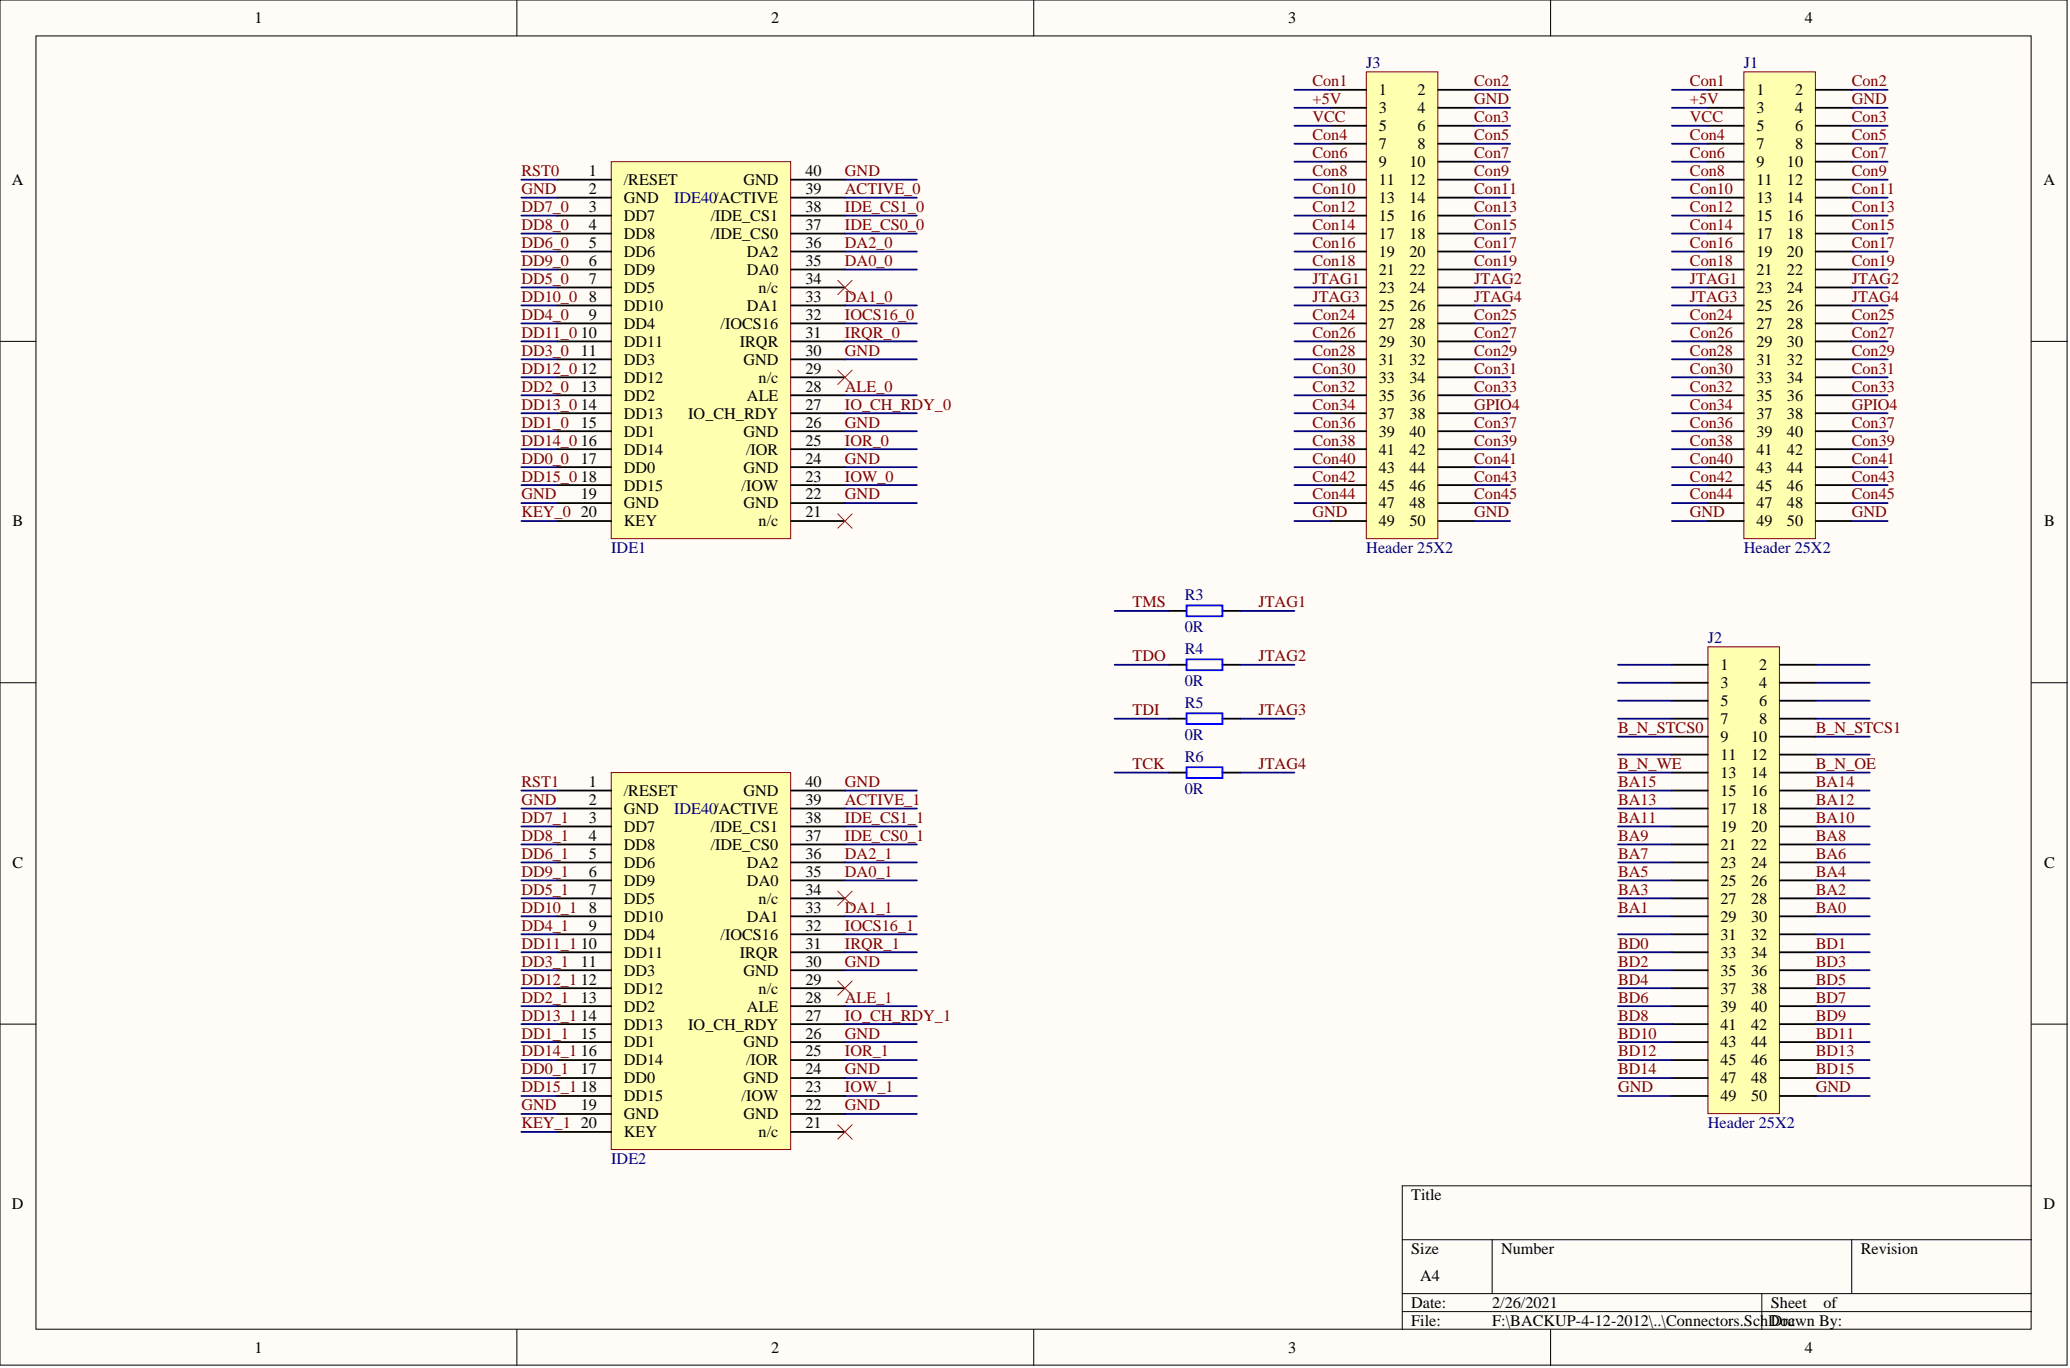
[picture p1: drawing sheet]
<svg xmlns="http://www.w3.org/2000/svg" width="292mm" height="193mm" viewBox="0 0 292 193" stroke-linecap="round" stroke-linejoin="round" font-family="sans-serif">
<g fill="#fffcf8" stroke="#000" stroke-width=".14">
<path d="M0 0h291.7v192.6h-291.7z"/>
<path d="M5.1 5.1h281.5v182.4h-281.5z"/>
</g>
<g fill="none" stroke="#000" stroke-width=".14">
<path d="M72.9 0v5.1M145.9 0v5.1M218.8 0v5.1M0 48.2h5.1M286.7 48.2h5M0 96.3h5.1M286.7 96.3h5M0 144.5h5.1M286.7 144.5h5M197.9 174.9h88.8M210.6 174.9v7.6M261.3 174.9v7.6"/>
<path d="M286.7 167.3h-88.8v20.2M72.9 187.5v5.1M145.9 187.5v5.1M197.9 182.5h88.8M197.9 185h88.8M218.8 187.5v5.1M248.6 182.5v5"/>
</g>
<path d="M86.3 109h25.3v53.2h-25.3z" fill="#ffffb0" stroke="#800000" stroke-width=".14"/>
<g fill="none" stroke="#000" stroke-width=".25">
<path d="M78.6 111.5h7.7M78.6 114h7.7M78.6 116.6h7.7M78.6 119.1h7.7M111.6 111.5h7.6M111.6 114h7.6M111.6 116.6h7.6M111.6 119.1h7.6M78.6 121.7h7.7M78.6 124.2h7.7M78.6 129.3h7.7M78.6 131.8h7.7"/>
<path d="M78.6 134.3h7.7M78.6 136.9h7.7M78.6 139.4h7.7M78.6 126.7h7.7M111.6 121.7h7.6M111.6 124.2h7.6M111.6 129.3h7.6M111.6 131.8h7.6M111.6 134.3h7.6M111.6 136.9h7.6M111.6 139.4h7.6M111.6 126.7h7.6"/>
<path d="M78.6 141.9h7.7M78.6 144.5h7.7M78.6 147h7.7M78.6 149.5h7.7M78.6 152.1h7.7M78.6 154.6h7.7M78.6 157.1h7.7M78.6 159.7h7.7M111.6 141.9h7.6M111.6 144.5h7.6M111.6 147h7.6M111.6 149.5h7.6"/>
<path d="M111.6 152.1h7.6M111.6 154.6h7.6M111.6 157.1h7.6M111.6 159.7h7.6"/>
</g>
<path d="M86.3 22.8h25.3v53.2h-25.3z" fill="#ffffb0" stroke="#800000" stroke-width=".14"/>
<g fill="none" stroke="#000" stroke-width=".25">
<path d="M78.6 25.3h7.7M78.6 27.9h7.7M78.6 30.4h7.7M78.6 32.9h7.7M78.6 35.5h7.7M78.6 38h7.7M111.6 25.3h7.6M111.6 27.9h7.6M111.6 30.4h7.6M111.6 32.9h7.6M111.6 35.5h7.6M111.6 38h7.6"/>
<path d="M78.6 43.1h7.7M78.6 45.6h7.7M78.6 48.2h7.7M78.6 50.7h7.7M78.6 53.2h7.7M78.6 40.6h7.7M78.6 55.8h7.7M78.6 58.3h7.7M111.6 43.1h7.6M111.6 45.6h7.6M111.6 48.2h7.6M111.6 50.7h7.6"/>
<path d="M111.6 53.2h7.6M111.6 40.6h7.6M111.6 55.8h7.6M111.6 58.3h7.6M78.6 60.8h7.7M78.6 63.4h7.7M78.6 65.9h7.7M78.6 68.4h7.7M78.6 71h7.7M78.6 73.5h7.7M111.6 60.8h7.6M111.6 63.4h7.6"/>
<path d="M111.6 65.9h7.6M111.6 68.4h7.6M111.6 71h7.6M111.6 73.5h7.6"/>
</g>
<path d="M246.1 10.1h10.1v65.9h-10.1z" fill="#ffffb0" stroke="#800000" stroke-width=".14"/>
<g fill="none" stroke="#000" stroke-width=".25">
<path d="M241 12.7h5.1M241 15.2h5.1M241 17.7h5.1M256.2 12.7h5.1M256.2 15.2h5.1M256.2 17.7h5.1M241 20.3h5.1M241 22.8h5.1M241 25.3h5.1M241 27.9h5.1M241 30.4h5.1M241 32.9h5.1"/>
<path d="M241 35.5h5.1M241 38h5.1M256.2 20.3h5.1M256.2 22.8h5.1M256.2 25.3h5.1M256.2 27.9h5.1M256.2 30.4h5.1M256.2 32.9h5.1M256.2 35.5h5.1M256.2 38h5.1M241 40.6h5.1M241 43.1h5.1"/>
<path d="M241 45.6h5.1M241 48.2h5.1M241 50.7h5.1M241 53.2h5.1M241 55.8h5.1M241 58.3h5.1M256.2 40.6h5.1M256.2 43.1h5.1M256.2 45.6h5.1M256.2 48.2h5.1M256.2 50.7h5.1M256.2 53.2h5.1"/>
<path d="M256.2 55.8h5.1M256.2 58.3h5.1M241 60.8h5.1M241 63.4h5.1M241 65.9h5.1M241 68.4h5.1M241 71h5.1M241 73.5h5.1M256.2 60.8h5.1M256.2 63.4h5.1M256.2 65.9h5.1M256.2 68.4h5.1"/>
<path d="M256.2 71h5.1M256.2 73.5h5.1"/>
</g>
<path d="M241 91.2h10.1v65.9h-10.1z" fill="#ffffb0" stroke="#800000" stroke-width=".14"/>
<g fill="none" stroke="#000" stroke-width=".25">
<path d="M235.9 93.8h5.1M235.9 96.3h5.1M235.9 98.8h5.1M251.1 93.8h5.1M251.1 96.3h5.1M251.1 98.8h5.1M235.9 101.4h5.1M235.9 103.9h5.1M235.9 106.4h5.1M235.9 109h5.1M235.9 111.5h5.1M235.9 114h5.1"/>
<path d="M235.9 116.6h5.1M235.9 119.1h5.1M251.1 101.4h5.1M251.1 103.9h5.1M251.1 106.4h5.1M251.1 109h5.1M251.1 111.5h5.1M251.1 114h5.1M251.1 116.6h5.1M251.1 119.1h5.1M235.9 121.7h5.1M235.9 124.2h5.1"/>
<path d="M235.9 126.7h5.1M235.9 129.3h5.1M235.9 131.8h5.1M235.9 134.3h5.1M235.9 136.9h5.1M235.9 139.4h5.1M251.1 121.7h5.1M251.1 124.2h5.1M251.1 126.7h5.1M251.1 129.3h5.1M251.1 131.8h5.1M251.1 134.3h5.1"/>
<path d="M251.1 136.9h5.1M251.1 139.4h5.1M235.9 141.9h5.1M235.9 144.5h5.1M235.9 147h5.1M235.9 149.5h5.1M235.9 152.1h5.1M235.9 154.6h5.1M251.1 141.9h5.1M251.1 144.5h5.1M251.1 147h5.1M251.1 149.5h5.1"/>
<path d="M251.1 152.1h5.1M251.1 154.6h5.1"/>
</g>
<g fill="none" stroke="#000080" stroke-width=".25">
<path d="M235.9 12.7h5.1M235.9 15.2h5.1M235.9 17.7h5.1M261.3 12.7h5.1M261.3 15.2h5.1M261.3 17.7h5.1M73.6 25.3h5M73.6 27.9h5M73.6 30.4h5M73.6 32.9h5M73.6 35.5h5M73.6 38h5"/>
<path d="M119.2 25.3h10.2M119.2 27.9h10.2M119.2 30.4h10.2M119.2 32.9h10.2M119.2 35.5h10.2M119.2 38h10.2M235.9 20.3h5.1M235.9 22.8h5.1M235.9 25.3h5.1M235.9 27.9h5.1M235.9 30.4h5.1M235.9 32.9h5.1"/>
<path d="M235.9 35.5h5.1M235.9 38h5.1M261.3 20.3h5.1M261.3 22.8h5.1M261.3 25.3h5.1M261.3 27.9h5.1M261.3 30.4h5.1M261.3 32.9h5.1M261.3 35.5h5.1M261.3 38h5.1M73.6 40.6h5M73.6 43.1h5"/>
<path d="M73.6 45.6h5M73.6 48.2h5M73.6 50.7h5M73.6 53.2h5M73.6 55.8h5M73.6 58.3h5M119.2 43.1h10.2M119.2 45.6h10.2M119.2 48.2h10.2M119.2 50.7h10.2M119.2 55.8h10.2M119.2 58.3h10.2"/>
<path d="M235.9 40.6h5.1M235.9 43.1h5.1M235.9 45.6h5.1M235.9 48.2h5.1M235.9 50.7h5.1M235.9 53.2h5.1M235.9 55.8h5.1M235.9 58.3h5.1M261.3 40.6h5.1M261.3 43.1h5.1M261.3 45.6h5.1M261.3 48.2h5.1"/>
<path d="M261.3 50.7h5.1M261.3 53.2h5.1M261.3 55.8h5.1M261.3 58.3h5.1M73.6 60.8h5M73.6 63.4h5M73.6 65.9h5M73.6 68.4h5M73.6 71h5M73.6 73.5h5M119.2 60.8h10.2M119.2 63.4h10.2"/>
<path d="M119.2 65.9h10.2M119.2 68.4h10.2M119.2 71h10.2M235.9 60.8h5.1M235.9 63.4h5.1M235.9 65.9h5.1M235.9 68.4h5.1M235.9 71h5.1M235.9 73.5h5.1M261.3 60.8h5.1M261.3 63.4h5.1M261.3 65.9h5.1"/>
<path d="M261.3 68.4h5.1M261.3 71h5.1M261.3 73.5h5.1M228.3 93.8h7.6M228.3 96.3h7.6M228.3 98.8h7.6M256.2 93.8h7.6M256.2 96.3h7.6M256.2 98.8h7.6M73.6 111.5h5M73.6 114h5M73.6 116.6h5"/>
<path d="M73.6 119.1h5M119.2 111.5h10.2M119.2 114h10.2M119.2 116.6h10.2M119.2 119.1h10.2M228.3 101.4h7.6M228.3 103.9h7.6M228.3 106.4h7.6M228.3 109h7.6M228.3 111.5h7.6M228.3 114h7.6M228.3 116.6h7.6"/>
<path d="M228.3 119.1h7.6M256.2 101.4h7.6M256.2 103.9h7.6M256.2 106.4h7.6M256.2 109h7.6M256.2 111.5h7.6M256.2 114h7.6M256.2 116.6h7.6M256.2 119.1h7.6M73.6 121.7h5M73.6 124.2h5M73.6 126.7h5"/>
<path d="M73.6 129.3h5M73.6 131.8h5M73.6 134.3h5M73.6 136.9h5M73.6 139.4h5M119.2 121.7h10.2M119.2 124.2h10.2M119.2 129.3h10.2M119.2 131.8h10.2M119.2 134.3h10.2M119.2 136.9h10.2M228.3 121.7h7.6"/>
<path d="M228.3 124.2h7.6M228.3 126.7h7.6M228.3 129.3h7.6M228.3 131.8h7.6M228.3 134.3h7.6M228.3 136.9h7.6M228.3 139.4h7.6M256.2 121.7h7.6M256.2 124.2h7.6M256.2 126.7h7.6M256.2 129.3h7.6M256.2 131.8h7.6"/>
<path d="M256.2 134.3h7.6M256.2 136.9h7.6M256.2 139.4h7.6M73.6 141.9h5M73.6 144.5h5M73.6 147h5M73.6 149.5h5M73.6 152.1h5M73.6 154.6h5M73.6 157.1h5M73.6 159.7h5M119.2 141.9h10.2"/>
<path d="M119.2 144.5h10.2M119.2 147h10.2M119.2 149.5h10.2M119.2 152.1h10.2M119.2 154.6h10.2M119.2 157.1h10.2M228.3 141.9h7.6M228.3 144.5h7.6M228.3 147h7.6M228.3 149.5h7.6M228.3 152.1h7.6M228.3 154.6h7.6"/>
<path d="M256.2 141.9h7.6M256.2 144.5h7.6M256.2 147h7.6M256.2 149.5h7.6M256.2 152.1h7.6M256.2 154.6h7.6"/>
</g>
<path d="M118.2 39.5l2 2.1M120.2 39.5l-2 2.1M118.2 52.2l2 2M120.2 52.2l-2 2M118.2 72.5l2 2M120.2 72.5l-2 2M118.2 138.4l2 2M118.2 125.7l2 2M120.2 138.4l-2 2M120.2 125.7l-2 2M118.2 158.7l2 2M120.2 158.7l-2 2" fill="none" stroke="#f00" stroke-width=".14"/>
<path d="M192.8 10.1h10.1v65.9h-10.1z" fill="#ffffb0" stroke="#800000" stroke-width=".14"/>
<g fill="none" stroke="#000" stroke-width=".25">
<path d="M187.7 12.7h5.1M187.7 15.2h5.1M187.7 17.7h5.1M202.9 12.7h5.1M202.9 15.2h5.1M202.9 17.7h5.1M187.7 20.3h5.1M187.7 22.8h5.1M187.7 25.3h5.1M187.7 27.9h5.1M187.7 30.4h5.1M187.7 32.9h5.1"/>
<path d="M187.7 35.5h5.1M187.7 38h5.1M202.9 20.3h5.1M202.9 22.8h5.1M202.9 25.3h5.1M202.9 27.9h5.1M202.9 30.4h5.1M202.9 32.9h5.1M202.9 35.5h5.1M202.9 38h5.1M187.7 40.6h5.1M187.7 43.1h5.1"/>
<path d="M187.7 45.6h5.1M187.7 48.2h5.1M187.7 50.7h5.1M187.7 53.2h5.1M187.7 55.8h5.1M187.7 58.3h5.1M202.9 40.6h5.1M202.9 43.1h5.1M202.9 45.6h5.1M202.9 48.2h5.1M202.9 50.7h5.1M202.9 53.2h5.1"/>
<path d="M202.9 55.8h5.1M202.9 58.3h5.1M187.7 60.8h5.1M187.7 63.4h5.1M187.7 65.9h5.1M187.7 68.4h5.1M187.7 71h5.1M187.7 73.5h5.1M202.9 60.8h5.1M202.9 63.4h5.1M202.9 65.9h5.1M202.9 68.4h5.1"/>
<path d="M202.9 71h5.1M202.9 73.5h5.1M164.9 86.2h2.5M164.9 93.8h2.5M172.5 86.2h2.5M172.5 93.8h2.5M164.9 101.4h2.5M164.9 109h2.5M172.5 101.4h2.5M172.5 109h2.5"/>
</g>
<g fill="none" stroke="#000080" stroke-width=".25">
<path d="M182.7 12.7h5M182.7 15.2h5M182.7 17.7h5M208 12.7h5.1M208 15.2h5.1M208 17.7h5.1M182.7 20.3h5M182.7 22.8h5M182.7 25.3h5M182.7 27.9h5M182.7 30.4h5M182.7 32.9h5"/>
<path d="M182.7 35.5h5M182.7 38h5M208 20.3h5.1M208 22.8h5.1M208 25.3h5.1M208 27.9h5.1M208 30.4h5.1M208 32.9h5.1M208 35.5h5.1M208 38h5.1M182.7 40.6h5M182.7 43.1h5"/>
<path d="M182.7 45.6h5M182.7 48.2h5M182.7 50.7h5M182.7 53.2h5M182.7 55.8h5M182.7 58.3h5M208 40.6h5.1M208 43.1h5.1M208 45.6h5.1M208 48.2h5.1M208 50.7h5.1M208 53.2h5.1"/>
<path d="M208 55.8h5.1M208 58.3h5.1M182.7 60.8h5M182.7 63.4h5M182.7 65.9h5M182.7 68.4h5M182.7 71h5M182.7 73.5h5M208 60.8h5.1M208 63.4h5.1M208 65.9h5.1M208 68.4h5.1"/>
<path d="M208 71h5.1M208 73.5h5.1M157.3 86.2h7.6M157.3 93.8h7.6M175 86.2h7.7M175 93.8h7.7M157.3 101.4h7.6M157.3 109h7.6M175 101.4h7.7M175 109h7.7"/>
</g>
<path d="M167.4 85.4h5.1v1.5h-5.1zM167.4 93h5.1v1.5h-5.1zM167.4 100.6h5.1v1.5h-5.1zM167.4 108.2h5.1v1.5h-5.1z" fill="none" stroke="#00f" stroke-width=".25"/>
<g font-size="2.3">
<text x="35.9" y="3.3">1</text>
<text x="108.8" y="3.3">2</text>
<text x="181.8" y="3.3">3</text>
<text x="254.7" y="3.3">4</text>
<text x="194.6" y="13.4">1</text>
<text x="194.6" y="16">3</text>
<text x="200" y="13.4">2</text>
<text x="200" y="16">4</text>
<text x="247.9" y="13.4">1</text>
<text x="247.9" y="16">3</text>
<text x="253.3" y="13.4">2</text>
<text x="253.3" y="16">4</text>
<text x="194.6" y="18.5">5</text>
<text x="194.6" y="21">7</text>
<text x="194.6" y="23.6">9</text>
<text x="198.9" y="23.6">10</text>
<text x="200" y="18.5">6</text>
<text x="200" y="21">8</text>
<text x="247.9" y="18.5">5</text>
<text x="247.9" y="21">7</text>
<text x="247.9" y="23.6">9</text>
<text x="252.2" y="23.6">10</text>
<text x="253.3" y="18.5">6</text>
<text x="253.3" y="21">8</text>
<text x="1.7" y="26.1">A</text>
<text x="83.1" y="24.8">1</text>
<text x="83.1" y="27.4">2</text>
<text x="83.1" y="29.9">3</text>
<text x="88" y="26.1">/RESET</text>
<text x="88" y="28.6">GND</text>
<text x="104.9" y="26.1">GND</text>
<text x="113.7" y="29.9">38</text>
<text x="113.7" y="27.4">39</text>
<text x="113.7" y="24.8">40</text>
<text x="194.6" y="26.1">11</text>
<text x="194.6" y="28.6">13</text>
<text x="198.9" y="26.1">12</text>
<text x="198.9" y="28.6">14</text>
<text x="247.9" y="26.1">11</text>
<text x="247.9" y="28.6">13</text>
<text x="252.2" y="26.1">12</text>
<text x="252.2" y="28.6">14</text>
<text x="288.4" y="26.1">A</text>
<text x="83.1" y="32.4">4</text>
<text x="83.1" y="35">5</text>
<text x="88" y="31.2">DD7</text>
<text x="88" y="33.7">DD8</text>
<text x="100.3" y="33.7">/IDE_CS0</text>
<text x="100.3" y="31.2">/IDE_CS1</text>
<text x="113.7" y="35">36</text>
<text x="113.7" y="32.4">37</text>
<text x="194.6" y="31.2">15</text>
<text x="194.6" y="33.7">17</text>
<text x="198.9" y="31.2">16</text>
<text x="198.9" y="33.7">18</text>
<text x="247.9" y="31.2">15</text>
<text x="247.9" y="33.7">17</text>
<text x="252.2" y="31.2">16</text>
<text x="252.2" y="33.7">18</text>
<text x="83.1" y="37.5">6</text>
<text x="83.1" y="40">7</text>
<text x="88" y="36.2">DD6</text>
<text x="88" y="38.8">DD9</text>
<text x="88" y="41.3">DD5</text>
<text x="105.4" y="38.8">DA0</text>
<text x="105.4" y="36.2">DA2</text>
<text x="107.1" y="41.3">n/c</text>
<text x="113.7" y="40">34</text>
<text x="113.7" y="37.5">35</text>
<text x="194.6" y="36.2">19</text>
<text x="194.6" y="38.8">21</text>
<text x="194.6" y="41.3">23</text>
<text x="198.9" y="36.2">20</text>
<text x="198.9" y="38.8">22</text>
<text x="198.9" y="41.3">24</text>
<text x="247.9" y="36.2">19</text>
<text x="247.9" y="38.8">21</text>
<text x="247.9" y="41.3">23</text>
<text x="252.2" y="36.2">20</text>
<text x="252.2" y="38.8">22</text>
<text x="252.2" y="41.3">24</text>
<text x="81.9" y="47.6">10</text>
<text x="83.1" y="42.6">8</text>
<text x="83.1" y="45.1">9</text>
<text x="88" y="43.8">DD10</text>
<text x="88" y="46.4">DD4</text>
<text x="101.7" y="46.4">/IOCS16</text>
<text x="105.4" y="43.8">DA1</text>
<text x="113.7" y="47.6">31</text>
<text x="113.7" y="45.1">32</text>
<text x="113.7" y="42.6">33</text>
<text x="194.6" y="43.8">25</text>
<text x="194.6" y="46.4">27</text>
<text x="198.9" y="43.8">26</text>
<text x="198.9" y="46.4">28</text>
<text x="247.9" y="43.8">25</text>
<text x="247.9" y="46.4">27</text>
<text x="252.2" y="43.8">26</text>
<text x="252.2" y="46.4">28</text>
<text x="81.9" y="50.2">11</text>
<text x="81.9" y="52.7">12</text>
<text x="88" y="48.9">DD11</text>
<text x="88" y="51.4">DD3</text>
<text x="88" y="54">DD12</text>
<text x="104.4" y="48.9">IRQR</text>
<text x="104.9" y="51.4">GND</text>
<text x="107.1" y="54">n/c</text>
<text x="113.7" y="52.7">29</text>
<text x="113.7" y="50.2">30</text>
<text x="194.6" y="48.9">29</text>
<text x="194.6" y="51.4">31</text>
<text x="194.6" y="54">33</text>
<text x="198.9" y="48.9">30</text>
<text x="198.9" y="51.4">32</text>
<text x="198.9" y="54">34</text>
<text x="247.9" y="48.9">29</text>
<text x="247.9" y="51.4">31</text>
<text x="247.9" y="54">33</text>
<text x="252.2" y="48.9">30</text>
<text x="252.2" y="51.4">32</text>
<text x="252.2" y="54">34</text>
<text x="81.9" y="55.3">13</text>
<text x="81.9" y="57.8">14</text>
<text x="88" y="56.5">DD2</text>
<text x="88" y="59.1">DD13</text>
<text x="97.1" y="59.1">IO_CH_RDY</text>
<text x="105.4" y="56.5">ALE</text>
<text x="113.7" y="57.8">27</text>
<text x="113.7" y="55.3">28</text>
<text x="194.6" y="56.5">35</text>
<text x="194.6" y="59.1">37</text>
<text x="198.9" y="56.5">36</text>
<text x="198.9" y="59.1">38</text>
<text x="247.9" y="56.5">35</text>
<text x="247.9" y="59.1">37</text>
<text x="252.2" y="56.5">36</text>
<text x="252.2" y="59.1">38</text>
<text x="81.9" y="60.3">15</text>
<text x="81.9" y="62.9">16</text>
<text x="81.9" y="65.4">17</text>
<text x="88" y="61.6">DD1</text>
<text x="88" y="64.1">DD14</text>
<text x="104.9" y="61.6">GND</text>
<text x="105.3" y="64.1">/IOR</text>
<text x="113.7" y="65.4">24</text>
<text x="113.7" y="62.9">25</text>
<text x="113.7" y="60.3">26</text>
<text x="194.6" y="61.6">39</text>
<text x="194.6" y="64.1">41</text>
<text x="198.9" y="61.6">40</text>
<text x="198.9" y="64.1">42</text>
<text x="247.9" y="61.6">39</text>
<text x="247.9" y="64.1">41</text>
<text x="252.2" y="61.6">40</text>
<text x="252.2" y="64.1">42</text>
<text x="81.9" y="67.9">18</text>
<text x="81.9" y="70.5">19</text>
<text x="88" y="66.7">DD0</text>
<text x="88" y="69.2">DD15</text>
<text x="88" y="71.7">GND</text>
<text x="104.6" y="69.2">/IOW</text>
<text x="104.9" y="71.7">GND</text>
<text x="104.9" y="66.7">GND</text>
<text x="113.7" y="70.5">22</text>
<text x="113.7" y="67.9">23</text>
<text x="194.6" y="66.7">43</text>
<text x="194.6" y="69.2">45</text>
<text x="194.6" y="71.7">47</text>
<text x="198.9" y="66.7">44</text>
<text x="198.9" y="69.2">46</text>
<text x="198.9" y="71.7">48</text>
<text x="247.9" y="66.7">43</text>
<text x="247.9" y="69.2">45</text>
<text x="247.9" y="71.7">47</text>
<text x="252.2" y="66.7">44</text>
<text x="252.2" y="69.2">46</text>
<text x="252.2" y="71.7">48</text>
<text x="1.8" y="74.3">B</text>
<text x="81.9" y="73">20</text>
<text x="88" y="74.3">KEY</text>
<text x="107.1" y="74.3">n/c</text>
<text x="113.7" y="73">21</text>
<text x="194.6" y="74.3">49</text>
<text x="198.9" y="74.3">50</text>
<text x="247.9" y="74.3">49</text>
<text x="252.2" y="74.3">50</text>
<text x="288.4" y="74.3">B</text>
<text x="242.8" y="94.5">1</text>
<text x="248.2" y="94.5">2</text>
<text x="242.8" y="97.1">3</text>
<text x="242.8" y="99.6">5</text>
<text x="248.2" y="97.1">4</text>
<text x="248.2" y="99.6">6</text>
<text x="242.8" y="102.1">7</text>
<text x="242.8" y="104.7">9</text>
<text x="242.8" y="107.2">11</text>
<text x="247.1" y="104.7">10</text>
<text x="247.1" y="107.2">12</text>
<text x="248.2" y="102.1">8</text>
<text x="83.1" y="111">1</text>
<text x="83.1" y="113.5">2</text>
<text x="88" y="112.3">/RESET</text>
<text x="104.9" y="112.3">GND</text>
<text x="113.7" y="113.5">39</text>
<text x="113.7" y="111">40</text>
<text x="242.8" y="109.7">13</text>
<text x="242.8" y="112.3">15</text>
<text x="247.1" y="109.7">14</text>
<text x="247.1" y="112.3">16</text>
<text x="83.1" y="116.1">3</text>
<text x="83.1" y="118.6">4</text>
<text x="88" y="114.8">GND</text>
<text x="88" y="117.3">DD7</text>
<text x="88" y="119.9">DD8</text>
<text x="100.3" y="119.9">/IDE_CS0</text>
<text x="100.3" y="117.3">/IDE_CS1</text>
<text x="113.7" y="118.6">37</text>
<text x="113.7" y="116.1">38</text>
<text x="242.8" y="114.8">17</text>
<text x="242.8" y="117.3">19</text>
<text x="242.8" y="119.9">21</text>
<text x="247.1" y="114.8">18</text>
<text x="247.1" y="117.3">20</text>
<text x="247.1" y="119.9">22</text>
<text x="1.8" y="122.4">C</text>
<text x="83.1" y="121.1">5</text>
<text x="83.1" y="123.7">6</text>
<text x="88" y="122.4">DD6</text>
<text x="88" y="124.9">DD9</text>
<text x="105.4" y="124.9">DA0</text>
<text x="105.4" y="122.4">DA2</text>
<text x="113.7" y="123.7">35</text>
<text x="113.7" y="121.1">36</text>
<text x="242.8" y="122.4">23</text>
<text x="242.8" y="124.9">25</text>
<text x="247.1" y="122.4">24</text>
<text x="247.1" y="124.9">26</text>
<text x="288.4" y="122.4">C</text>
<text x="83.1" y="128.7">8</text>
<text x="83.1" y="131.3">9</text>
<text x="83.1" y="126.2">7</text>
<text x="88" y="130">DD10</text>
<text x="88" y="127.5">DD5</text>
<text x="105.4" y="130">DA1</text>
<text x="107.1" y="127.5">n/c</text>
<text x="113.7" y="131.3">32</text>
<text x="113.7" y="128.7">33</text>
<text x="113.7" y="126.2">34</text>
<text x="242.8" y="127.5">27</text>
<text x="242.8" y="130">29</text>
<text x="247.1" y="127.5">28</text>
<text x="247.1" y="130">30</text>
<text x="81.9" y="133.8">10</text>
<text x="81.9" y="136.4">11</text>
<text x="88" y="132.6">DD4</text>
<text x="88" y="135.1">DD11</text>
<text x="88" y="137.6">DD3</text>
<text x="101.7" y="132.6">/IOCS16</text>
<text x="104.4" y="135.1">IRQR</text>
<text x="104.9" y="137.6">GND</text>
<text x="113.7" y="136.4">30</text>
<text x="113.7" y="133.8">31</text>
<text x="242.8" y="132.6">31</text>
<text x="242.8" y="135.1">33</text>
<text x="242.8" y="137.6">35</text>
<text x="247.1" y="132.6">32</text>
<text x="247.1" y="135.1">34</text>
<text x="247.1" y="137.6">36</text>
<text x="81.9" y="138.9">12</text>
<text x="81.9" y="141.4">13</text>
<text x="81.9" y="144">14</text>
<text x="88" y="140.2">DD12</text>
<text x="88" y="142.7">DD2</text>
<text x="105.4" y="142.7">ALE</text>
<text x="107.1" y="140.2">n/c</text>
<text x="113.7" y="144">27</text>
<text x="113.7" y="141.4">28</text>
<text x="113.7" y="138.9">29</text>
<text x="242.8" y="140.2">37</text>
<text x="242.8" y="142.7">39</text>
<text x="247.1" y="140.2">38</text>
<text x="247.1" y="142.7">40</text>
<text x="81.9" y="146.5">15</text>
<text x="81.9" y="149">16</text>
<text x="88" y="145.2">DD13</text>
<text x="88" y="147.8">DD1</text>
<text x="97.1" y="145.2">IO_CH_RDY</text>
<text x="104.9" y="147.8">GND</text>
<text x="113.7" y="149">25</text>
<text x="113.7" y="146.5">26</text>
<text x="242.8" y="145.2">41</text>
<text x="242.8" y="147.8">43</text>
<text x="247.1" y="145.2">42</text>
<text x="247.1" y="147.8">44</text>
<text x="81.9" y="151.6">17</text>
<text x="81.9" y="154.1">18</text>
<text x="88" y="150.3">DD14</text>
<text x="88" y="152.8">DD0</text>
<text x="88" y="155.4">DD15</text>
<text x="104.6" y="155.4">/IOW</text>
<text x="104.9" y="152.8">GND</text>
<text x="105.3" y="150.3">/IOR</text>
<text x="113.7" y="154.1">23</text>
<text x="113.7" y="151.6">24</text>
<text x="242.8" y="150.3">45</text>
<text x="242.8" y="152.8">47</text>
<text x="242.8" y="155.4">49</text>
<text x="247.1" y="150.3">46</text>
<text x="247.1" y="152.8">48</text>
<text x="247.1" y="155.4">50</text>
<text x="81.9" y="156.6">19</text>
<text x="81.9" y="159.2">20</text>
<text x="88" y="157.9">GND</text>
<text x="88" y="160.4">KEY</text>
<text x="104.9" y="157.9">GND</text>
<text x="107.1" y="160.4">n/c</text>
<text x="113.7" y="159.2">21</text>
<text x="113.7" y="156.6">22</text>
<text x="1.7" y="170.6">D</text>
<text x="199.1" y="169.3">Title</text>
<text x="288.4" y="170.6">D</text>
<text x="199.1" y="176.9">Size</text>
<text x="211.8" y="176.9">Number</text>
<text x="262.6" y="176.9">Revision</text>
<text x="199.1" y="184.5">Date:</text>
<text x="200.4" y="180.7">A4</text>
<text x="210.6" y="184.5">2/26/2021</text>
<text x="249.9" y="184.5">Sheet</text>
<text x="257.3" y="184.5">of</text>
<text x="35.9" y="190.8">1</text>
<text x="108.8" y="190.8">2</text>
<text x="181.8" y="190.8">3</text>
<text x="199.1" y="187">File:</text>
<text x="210.6" y="187">F:\BACKUP-4-12-2012\..\Connectors.SchDoc</text>
<text x="249.9" y="187">Drawn By:</text>
<text x="254.7" y="190.8">4</text>
</g>
<g font-size="2.3" fill="#000080">
<text x="192.8" y="9.6">J3</text>
<text x="246.1" y="9.6">J1</text>
<text x="95.1" y="28.6">IDE40/ACTIVE</text>
<text x="86.3" y="78.1">IDE1</text>
<text x="192.8" y="78.1">Header 25X2</text>
<text x="246.1" y="78.1">Header 25X2</text>
<text x="167.2" y="89.2">0R</text>
<text x="167.2" y="84.7">R3</text>
<text x="167.2" y="92.3">R4</text>
<text x="241" y="90.7">J2</text>
<text x="167.2" y="96.8">0R</text>
<text x="167.2" y="99.9">R5</text>
<text x="167.2" y="104.4">0R</text>
<text x="167.2" y="107.5">R6</text>
<text x="167.2" y="112">0R</text>
<text x="95.1" y="114.8">IDE40/ACTIVE</text>
<text x="241" y="159.2">Header 25X2</text>
<text x="86.3" y="164.2">IDE2</text>
</g>
<g font-size="2.3" fill="#800000">
<text x="185.2" y="14.7">+5V</text>
<text x="185.2" y="17.2">VCC</text>
<text x="185.2" y="12.2">Con1</text>
<text x="208" y="14.7">GND</text>
<text x="208" y="12.2">Con2</text>
<text x="208" y="17.2">Con3</text>
<text x="238.5" y="14.7">+5V</text>
<text x="238.5" y="17.2">VCC</text>
<text x="238.5" y="12.2">Con1</text>
<text x="261.3" y="14.7">GND</text>
<text x="261.3" y="12.2">Con2</text>
<text x="261.3" y="17.2">Con3</text>
<text x="185.2" y="19.8">Con4</text>
<text x="185.2" y="22.3">Con6</text>
<text x="208" y="19.8">Con5</text>
<text x="208" y="22.3">Con7</text>
<text x="238.5" y="19.8">Con4</text>
<text x="238.5" y="22.3">Con6</text>
<text x="261.3" y="19.8">Con5</text>
<text x="261.3" y="22.3">Con7</text>
<text x="73.6" y="27.4">GND</text>
<text x="73.6" y="24.8">RST0</text>
<text x="73.6" y="29.9">DD7_0</text>
<text x="119.2" y="24.8">GND</text>
<text x="119.2" y="27.4">ACTIVE_0</text>
<text x="119.2" y="29.9">IDE_CS1_0</text>
<text x="185.2" y="24.8">Con8</text>
<text x="185.2" y="27.4">Con10</text>
<text x="185.2" y="29.9">Con12</text>
<text x="208" y="24.8">Con9</text>
<text x="208" y="27.4">Con11</text>
<text x="208" y="29.9">Con13</text>
<text x="238.5" y="24.8">Con8</text>
<text x="238.5" y="27.4">Con10</text>
<text x="238.5" y="29.9">Con12</text>
<text x="261.3" y="24.8">Con9</text>
<text x="261.3" y="27.4">Con11</text>
<text x="261.3" y="29.9">Con13</text>
<text x="73.6" y="32.4">DD8_0</text>
<text x="73.6" y="35">DD6_0</text>
<text x="119.2" y="32.4">IDE_CS0_0</text>
<text x="119.2" y="35">DA2_0</text>
<text x="185.2" y="32.4">Con14</text>
<text x="185.2" y="35">Con16</text>
<text x="208" y="32.4">Con15</text>
<text x="208" y="35">Con17</text>
<text x="238.5" y="32.4">Con14</text>
<text x="238.5" y="35">Con16</text>
<text x="261.3" y="32.4">Con15</text>
<text x="261.3" y="35">Con17</text>
<text x="73.6" y="40">DD5_0</text>
<text x="73.6" y="37.5">DD9_0</text>
<text x="119.2" y="37.5">DA0_0</text>
<text x="185.2" y="37.5">Con18</text>
<text x="185.2" y="40">JTAG1</text>
<text x="208" y="37.5">Con19</text>
<text x="208" y="40">JTAG2</text>
<text x="238.5" y="37.5">Con18</text>
<text x="238.5" y="40">JTAG1</text>
<text x="261.3" y="37.5">Con19</text>
<text x="261.3" y="40">JTAG2</text>
<text x="73.6" y="45.1">DD4_0</text>
<text x="73.6" y="42.6">DD10_0</text>
<text x="73.6" y="47.6">DD11_0</text>
<text x="119.2" y="47.6">IRQR_0</text>
<text x="119.2" y="42.6">DA1_0</text>
<text x="119.2" y="45.1">IOCS16_0</text>
<text x="185.2" y="42.6">JTAG3</text>
<text x="185.2" y="45.1">Con24</text>
<text x="185.2" y="47.6">Con26</text>
<text x="208" y="45.1">Con25</text>
<text x="208" y="47.6">Con27</text>
<text x="208" y="42.6">JTAG4</text>
<text x="238.5" y="45.1">Con24</text>
<text x="238.5" y="47.6">Con26</text>
<text x="238.5" y="42.6">JTAG3</text>
<text x="261.3" y="45.1">Con25</text>
<text x="261.3" y="47.6">Con27</text>
<text x="261.3" y="42.6">JTAG4</text>
<text x="73.6" y="50.2">DD3_0</text>
<text x="73.6" y="52.7">DD12_0</text>
<text x="119.2" y="50.2">GND</text>
<text x="185.2" y="50.2">Con28</text>
<text x="185.2" y="52.7">Con30</text>
<text x="208" y="50.2">Con29</text>
<text x="208" y="52.7">Con31</text>
<text x="238.5" y="50.2">Con28</text>
<text x="238.5" y="52.7">Con30</text>
<text x="261.3" y="50.2">Con29</text>
<text x="261.3" y="52.7">Con31</text>
<text x="73.6" y="55.3">DD2_0</text>
<text x="73.6" y="57.8">DD13_0</text>
<text x="119.2" y="57.8">IO_CH_RDY_0</text>
<text x="119.2" y="55.3">ALE_0</text>
<text x="185.2" y="55.3">Con32</text>
<text x="185.2" y="57.8">Con34</text>
<text x="208" y="55.3">Con33</text>
<text x="208" y="57.8">GPIO4</text>
<text x="238.5" y="55.3">Con32</text>
<text x="238.5" y="57.8">Con34</text>
<text x="261.3" y="55.3">Con33</text>
<text x="261.3" y="57.8">GPIO4</text>
<text x="73.6" y="65.4">DD0_0</text>
<text x="73.6" y="60.3">DD1_0</text>
<text x="73.6" y="62.9">DD14_0</text>
<text x="119.2" y="65.4">GND</text>
<text x="119.2" y="60.3">GND</text>
<text x="119.2" y="62.9">IOR_0</text>
<text x="185.2" y="60.3">Con36</text>
<text x="185.2" y="62.9">Con38</text>
<text x="185.2" y="65.4">Con40</text>
<text x="208" y="60.3">Con37</text>
<text x="208" y="62.9">Con39</text>
<text x="208" y="65.4">Con41</text>
<text x="238.5" y="60.3">Con36</text>
<text x="238.5" y="62.9">Con38</text>
<text x="238.5" y="65.4">Con40</text>
<text x="261.3" y="60.3">Con37</text>
<text x="261.3" y="62.9">Con39</text>
<text x="261.3" y="65.4">Con41</text>
<text x="73.6" y="70.5">GND</text>
<text x="73.6" y="67.9">DD15_0</text>
<text x="119.2" y="70.5">GND</text>
<text x="119.2" y="67.9">IOW_0</text>
<text x="185.2" y="67.9">Con42</text>
<text x="185.2" y="70.5">Con44</text>
<text x="208" y="67.9">Con43</text>
<text x="208" y="70.5">Con45</text>
<text x="238.5" y="67.9">Con42</text>
<text x="238.5" y="70.5">Con44</text>
<text x="261.3" y="67.9">Con43</text>
<text x="261.3" y="70.5">Con45</text>
<text x="73.6" y="73">KEY_0</text>
<text x="185.2" y="73">GND</text>
<text x="208" y="73">GND</text>
<text x="238.5" y="73">GND</text>
<text x="261.3" y="73">GND</text>
<text x="159.8" y="85.7">TMS</text>
<text x="177.6" y="85.7">JTAG1</text>
<text x="159.8" y="93.3">TDO</text>
<text x="177.6" y="93.3">JTAG2</text>
<text x="159.8" y="100.9">TDI</text>
<text x="177.6" y="100.9">JTAG3</text>
<text x="228.3" y="103.4">B_N_STCS0</text>
<text x="256.2" y="103.4">B_N_STCS1</text>
<text x="73.6" y="113.5">GND</text>
<text x="73.6" y="111">RST1</text>
<text x="119.2" y="111">GND</text>
<text x="119.2" y="113.5">ACTIVE_1</text>
<text x="159.8" y="108.5">TCK</text>
<text x="177.6" y="108.5">JTAG4</text>
<text x="228.3" y="108.5">B_N_WE</text>
<text x="228.3" y="111">BA15</text>
<text x="228.3" y="113.5">BA13</text>
<text x="256.2" y="113.5">BA12</text>
<text x="256.2" y="111">BA14</text>
<text x="256.2" y="108.5">B_N_OE</text>
<text x="73.6" y="116.1">DD7_1</text>
<text x="73.6" y="118.6">DD8_1</text>
<text x="119.2" y="116.1">IDE_CS1_1</text>
<text x="119.2" y="118.6">IDE_CS0_1</text>
<text x="228.3" y="116.1">BA11</text>
<text x="228.3" y="118.6">BA9</text>
<text x="256.2" y="118.6">BA8</text>
<text x="256.2" y="116.1">BA10</text>
<text x="73.6" y="121.1">DD6_1</text>
<text x="73.6" y="123.7">DD9_1</text>
<text x="119.2" y="121.1">DA2_1</text>
<text x="119.2" y="123.7">DA0_1</text>
<text x="228.3" y="121.1">BA7</text>
<text x="228.3" y="123.7">BA5</text>
<text x="256.2" y="123.7">BA4</text>
<text x="256.2" y="121.1">BA6</text>
<text x="73.6" y="131.3">DD4_1</text>
<text x="73.6" y="126.2">DD5_1</text>
<text x="73.6" y="128.7">DD10_1</text>
<text x="119.2" y="128.7">DA1_1</text>
<text x="119.2" y="131.3">IOCS16_1</text>
<text x="228.3" y="126.2">BA3</text>
<text x="228.3" y="128.7">BA1</text>
<text x="256.2" y="128.7">BA0</text>
<text x="256.2" y="126.2">BA2</text>
<text x="73.6" y="136.4">DD3_1</text>
<text x="73.6" y="133.8">DD11_1</text>
<text x="119.2" y="136.4">GND</text>
<text x="119.2" y="133.8">IRQR_1</text>
<text x="228.3" y="133.8">BD0</text>
<text x="228.3" y="136.4">BD2</text>
<text x="256.2" y="136.4">BD3</text>
<text x="256.2" y="133.8">BD1</text>
<text x="73.6" y="141.4">DD2_1</text>
<text x="73.6" y="138.9">DD12_1</text>
<text x="73.6" y="144">DD13_1</text>
<text x="119.2" y="144">IO_CH_RDY_1</text>
<text x="119.2" y="141.4">ALE_1</text>
<text x="228.3" y="138.9">BD4</text>
<text x="228.3" y="141.4">BD6</text>
<text x="228.3" y="144">BD8</text>
<text x="256.2" y="141.4">BD7</text>
<text x="256.2" y="138.9">BD5</text>
<text x="256.2" y="144">BD9</text>
<text x="73.6" y="146.5">DD1_1</text>
<text x="73.6" y="149">DD14_1</text>
<text x="119.2" y="146.5">GND</text>
<text x="119.2" y="149">IOR_1</text>
<text x="228.3" y="146.5">BD10</text>
<text x="228.3" y="149">BD12</text>
<text x="256.2" y="149">BD13</text>
<text x="256.2" y="146.5">BD11</text>
<text x="73.6" y="151.6">DD0_1</text>
<text x="73.6" y="154.1">DD15_1</text>
<text x="119.2" y="154.1">IOW_1</text>
<text x="119.2" y="151.6">GND</text>
<text x="228.3" y="154.1">GND</text>
<text x="228.3" y="151.6">BD14</text>
<text x="256.2" y="154.1">GND</text>
<text x="256.2" y="151.6">BD15</text>
<text x="73.6" y="156.6">GND</text>
<text x="73.6" y="159.2">KEY_1</text>
<text x="119.2" y="156.6">GND</text>
</g>
</svg>
